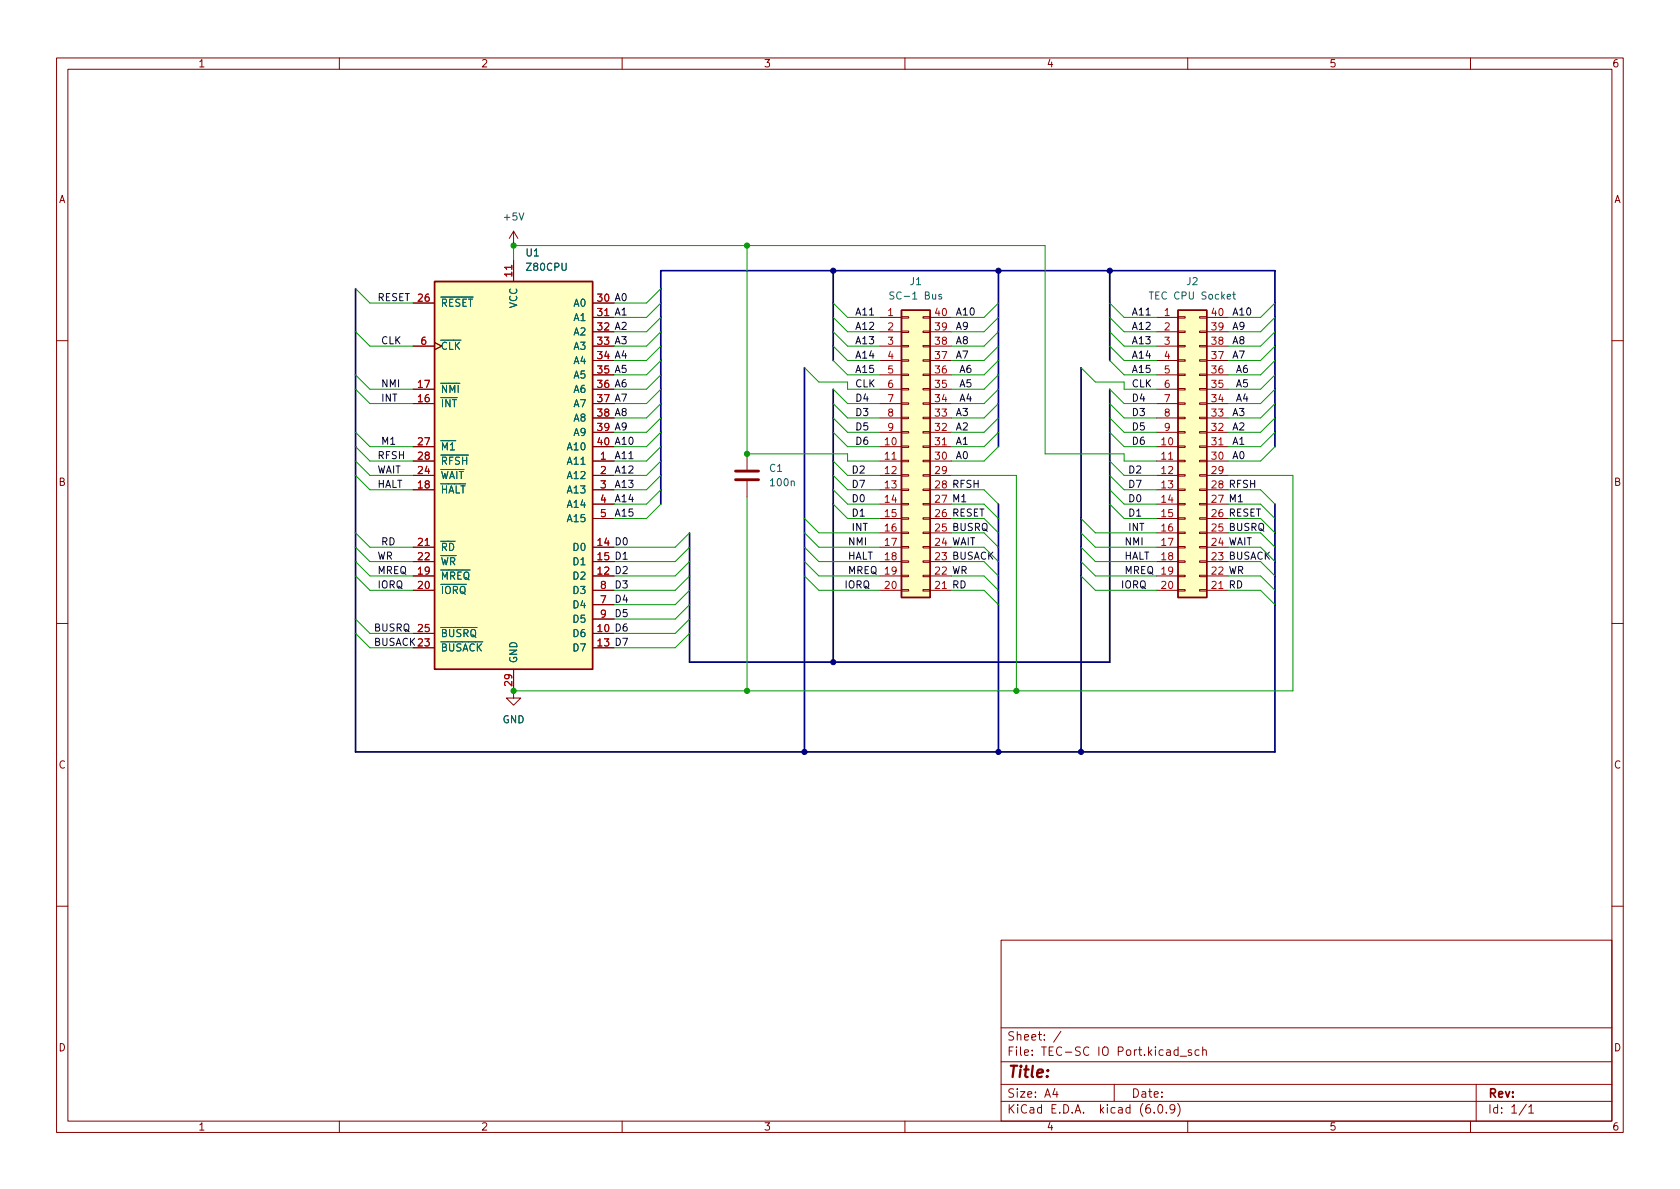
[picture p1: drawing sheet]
<svg xmlns="http://www.w3.org/2000/svg" width="297mm" height="210mm" viewBox="0 0 297 210" stroke-linecap="round" stroke-linejoin="round" font-family="sans-serif">
<g fill="none" stroke="#840000" stroke-width=".18">
<path d="M10 10.2h277v190.1h-277zM12 12.2h273v186.1h-273zM60 10.2v2M110 10.2v2M160 10.2v2M210 10.2v2M260 10.2v2M73 53.6h3.8M90.8 40.9l-.8 1.3M90.8 40.9v2.5M90.8 46v3.8M90.8 40.9l.8 1.3"/>
<path d="M104.8 56.1h3.8M104.8 58.7h3.8M104.8 53.6h3.8M155.6 56.1h3.8M155.6 58.7h3.8M159.4 58.5h1.3v.3h-1.3zM159.4 56h1.3v.3h-1.3zM163.2 58.5h1.3v.3h-1.3zM163.2 56h1.3v.3h-1.3zM164.5 56.1h3.8M164.5 58.7h3.8M204.5 56.1h3.8"/>
<path d="M204.5 58.7h3.8M208.3 58.5h1.2v.3h-1.2zM208.3 56h1.2v.3h-1.2zM212.1 58.5h1.3v.3h-1.3zM212.1 56h1.3v.3h-1.3zM213.4 56.1h3.8M213.4 58.7h3.8M10 60.2h2M73 79h3.8M73 61.2h3.8M73 71.4h3.8M73 68.8h3.8"/>
<path d="M76.8 60.6l1.3 .6-1.3 .6M104.8 79h3.8M104.8 61.2h3.8M104.8 76.4h3.8M104.8 73.9h3.8M104.8 71.4h3.8M104.8 68.8h3.8M104.8 66.3h3.8M104.8 63.7h3.8M155.6 79h3.8M155.6 61.2h3.8M155.6 76.4h3.8"/>
<path d="M155.6 73.9h3.8M155.6 71.4h3.8M155.6 68.8h3.8M155.6 66.3h3.8M155.6 63.7h3.8M159.4 78.9h1.3v.2h-1.3zM159.4 76.3h1.3v.3h-1.3zM159.4 73.8h1.3v.2h-1.3zM159.4 71.2h1.3v.3h-1.3zM159.4 68.7h1.3v.3h-1.3zM159.4 66.2h1.3v.2h-1.3zM159.4 63.6h1.3v.3h-1.3z"/>
<path d="M159.4 61.1h1.3v.2h-1.3zM163.2 78.9h1.3v.2h-1.3zM163.2 76.3h1.3v.3h-1.3zM163.2 73.8h1.3v.2h-1.3zM163.2 71.2h1.3v.3h-1.3zM163.2 68.7h1.3v.3h-1.3zM163.2 66.2h1.3v.2h-1.3zM163.2 63.6h1.3v.3h-1.3zM163.2 61.1h1.3v.2h-1.3zM164.5 79h3.8M164.5 61.2h3.8M164.5 76.4h3.8"/>
<path d="M164.5 73.9h3.8M164.5 71.4h3.8M164.5 68.8h3.8M164.5 66.3h3.8M164.5 63.7h3.8M204.5 79h3.8M204.5 61.2h3.8M204.5 76.4h3.8M204.5 73.9h3.8M204.5 71.4h3.8M204.5 68.8h3.8M204.5 66.3h3.8"/>
<path d="M204.5 63.7h3.8M208.3 78.9h1.2v.2h-1.2zM208.3 76.3h1.2v.3h-1.2zM208.3 73.8h1.2v.2h-1.2zM208.3 71.2h1.2v.3h-1.2zM208.3 68.7h1.2v.3h-1.2zM208.3 66.2h1.2v.2h-1.2zM208.3 63.6h1.2v.3h-1.2zM208.3 61.1h1.2v.2h-1.2zM212.1 78.9h1.3v.2h-1.3zM212.1 76.3h1.3v.3h-1.3zM212.1 73.8h1.3v.2h-1.3z"/>
<path d="M212.1 71.2h1.3v.3h-1.3zM212.1 68.7h1.3v.3h-1.3zM212.1 66.2h1.3v.2h-1.3zM212.1 63.6h1.3v.3h-1.3zM212.1 61.1h1.3v.2h-1.3zM213.4 79h3.8M213.4 61.2h3.8M213.4 76.4h3.8M213.4 73.9h3.8M213.4 71.4h3.8M213.4 68.8h3.8M213.4 66.3h3.8"/>
<path d="M213.4 63.7h3.8M285 60.2h2M73 81.5h3.8M73 84.1h3.8M73 86.6h3.8M73 96.8h3.8M73 99.3h3.8M104.8 81.5h3.8M104.8 84.1h3.8M104.8 86.6h3.8M104.8 89.1h3.8M104.8 91.7h3.8"/>
<path d="M104.8 96.8h3.8M104.8 99.3h3.8M132.1 80.3v2.8M132.1 85.1v2.8M155.6 81.5h3.8M155.6 84.1h3.8M155.6 86.6h3.8M155.6 89.1h3.8M155.6 91.7h3.8M155.6 94.2h3.8M155.6 96.8h3.8M155.6 99.3h3.8"/>
<path d="M159.4 99.2h1.3v.2h-1.3zM159.4 96.6h1.3v.3h-1.3zM159.4 94.1h1.3v.3h-1.3zM159.4 91.6h1.3v.2h-1.3zM159.4 89h1.3v.3h-1.3zM159.4 86.5h1.3v.2h-1.3zM159.4 83.9h1.3v.3h-1.3zM159.4 81.4h1.3v.3h-1.3zM163.2 99.2h1.3v.2h-1.3zM163.2 96.6h1.3v.3h-1.3zM163.2 94.1h1.3v.3h-1.3zM163.2 91.6h1.3v.2h-1.3z"/>
<path d="M163.2 89h1.3v.3h-1.3zM163.2 86.5h1.3v.2h-1.3zM163.2 83.9h1.3v.3h-1.3zM163.2 81.4h1.3v.3h-1.3zM164.5 81.5h3.8M164.5 84.1h3.8M164.5 86.6h3.8M164.5 89.1h3.8M164.5 91.7h3.8M164.5 94.2h3.8M164.5 96.8h3.8M164.5 99.3h3.8"/>
<path d="M204.5 81.5h3.8M204.5 84.1h3.8M204.5 86.6h3.8M204.5 89.1h3.8M204.5 91.7h3.8M204.5 94.2h3.8M204.5 96.8h3.8M204.5 99.3h3.8M208.3 99.2h1.2v.2h-1.2zM208.3 96.6h1.2v.3h-1.2zM208.3 94.1h1.2v.3h-1.2zM208.3 91.6h1.2v.2h-1.2z"/>
<path d="M208.3 89h1.2v.3h-1.2zM208.3 86.5h1.2v.2h-1.2zM208.3 83.9h1.2v.3h-1.2zM208.3 81.4h1.2v.3h-1.2zM212.1 99.2h1.3v.2h-1.3zM212.1 96.6h1.3v.3h-1.3zM212.1 94.1h1.3v.3h-1.3zM212.1 91.6h1.3v.2h-1.3zM212.1 89h1.3v.3h-1.3zM212.1 86.5h1.3v.2h-1.3zM212.1 83.9h1.3v.3h-1.3zM212.1 81.4h1.3v.3h-1.3z"/>
<path d="M213.4 81.5h3.8M213.4 84.1h3.8M213.4 86.6h3.8M213.4 89.1h3.8M213.4 91.7h3.8M213.4 94.2h3.8M213.4 96.8h3.8M213.4 99.3h3.8M10 110.2h2M73 101.8h3.8M73 104.4h3.8M73 112h3.8"/>
<path d="M73 114.5h3.8M90.8 118.4v5h1.3l-1.3 1.3-1.3-1.3h1.3M104.8 101.8h3.8M104.8 104.4h3.8M104.8 112h3.8M104.8 114.5h3.8M104.8 106.9h3.8M104.8 109.5h3.8M155.6 101.8h3.8M155.6 104.4h3.8M159.4 104.3h1.3v.2h-1.3zM159.4 101.7h1.3v.3h-1.3z"/>
<path d="M163.2 104.3h1.3v.2h-1.3zM163.2 101.7h1.3v.3h-1.3zM164.5 101.8h3.8M164.5 104.4h3.8M204.5 101.8h3.8M204.5 104.4h3.8M208.3 104.3h1.2v.2h-1.2zM208.3 101.7h1.2v.3h-1.2zM212.1 104.3h1.3v.2h-1.3zM212.1 101.7h1.3v.3h-1.3zM213.4 101.8h3.8M213.4 104.4h3.8"/>
<path d="M285 110.2h2M10 160.2h2M177 166.3h108v32h-108zM285 160.2h2M60 198.3v2M110 198.3v2M160 198.3v2M177 194.8h108M177 191.8h108M177 187.8h108M177 181.8h108M186.5 192.5l-.4 1h1"/>
<path d="M186.9 193v1M187.6 182.4l-1.3 1.9M197 191.8v3M204.1 196.7v.1M204.9 195.4l.2-.1a.81 .81 0 0 1 .6 .7 .81 .81 0 0 1-.3 .8h-.2a.81 .81 0 0 1-.6-.6 .81 .81 0 0 1 .3-.8zM206.2 196.7v.1M207.7 196l-.3 .3h-.3l-.2-.3 .1-.6 .4-.1 .2 .2a.99 .99 0 0 1-.3 1.3h-.3M208.2 195.1a1.72 1.72 0 0 1 0 2.3M208.3 185.7l-.4-.1-.3 .3v.4l.1 .3h.6M208.3 185.1v1.5M208.6 186.8h1.2M210 198.3v2"/>
<path d="M210.6 185.7l-.3-.1-.2 .2v.3l.5 .1v.4h-.5M212 185.7l-.4-.1-.3 .3v.4l.1 .3h.6M212.6 185.8l.3-.2 .3 .1 .1 .9M212.6 185.1v1.5M260 198.3v2M261 191.8v6.5M269.9 195.3l-1.3 1.9M270.3 195.8l.4-.5v1.5M270.3 196.8h.9"/>
</g>
<g fill="#ffffc2" stroke="#ffffc2" stroke-width=".18">
<path d="M159.4 54.9h5.1v50.8h-5.1z"/>
<path d="M208.3 54.9h5.1v50.8h-5.1z"/>
<path d="M76.8 49.8h28v68.6h-28z"/>
</g>
<path d="M76.8 49.8h28v68.6h-28zM159.4 54.9h5.1v50.8h-5.1zM208.3 54.9h5.1v50.8h-5.1z" fill="none" stroke="#840000" stroke-width=".25"/>
<path d="M158.1 51.7l-.5-.1-.2 .1v.4l.5 .2 .2 .4-.3 .2-.5-.1M166.5 52.1l-.3-.1-.2 .2v.2l.5 .1v.3h-.5M218 52h.4M218.1 51.6v1.1l.3 .2" fill="none" stroke="#006464" stroke-width=".18"/>
<path d="M130 84.8h4.1M130 83.3h4.1" fill="none" stroke="#840000" stroke-width=".51"/>
<path d="M109 95.1a.64 .64 0 0 1 .7 .6 .64 .64 0 0 1-.7 .7zM110.3 95.2l.2-.1a.68 .68 0 0 1 .4 .6 .68 .68 0 0 1-.4 .7l-.2-.2-.1-.3zM109 100.2a.64 .64 0 0 1 .7 .6 .64 .64 0 0 1-.7 .6zM109 112.9a.64 .64 0 0 1 .7 .6 .64 .64 0 0 1-.7 .6zM109 110.3a.64 .64 0 0 1 .7 .7 .64 .64 0 0 1-.7 .6zM110.1 112.9h.9l-.6 1.2M110.2 100.3l.5-.1 .2 .3-.8 .9h.8M110.8 110.3l-.4 .1a.85 .85 0 0 0 0 1.2l.4-.1 .1-.4-.2-.3h-.3l-.2 .3" fill="none" stroke="#0f0f0f" stroke-width=".18"/>
<path d="M62.9 51v82h162.5v-43.9M147.3 47.9v15.8M176.5 47.9v31.1M196.2 47.9v15.8M142.2 65v68M147.3 68.8v48.3M191.1 65v68M196.2 68.8v48.3h-74.3v-22.9M225.4 79v-31.1h-108.6v41.2M176.5 89.1v43.9" fill="none" stroke="#000084" stroke-width=".3"/>
<g fill="none" stroke="#009600" stroke-width=".18">
<path d="M62.9 51l2.5 2.6h7.6M62.9 58.7l2.5 2.5h7.6M90.8 46v-2.6h94v36.9h14v1.2h5.7M116.8 51l-2.5 2.6h-5.7M116.8 58.7l-2.5 2.5h-5.7M116.8 53.6l-2.5 2.5h-5.7M116.8 56.1l-2.5 2.6h-5.7M132.1 43.4v36.9h17.8v1.2h5.7M147.3 58.7l2.6 2.5h5.7M147.3 53.6l2.6 2.5h5.7M147.3 56.1l2.6 2.6h5.7M176.5 58.7l-2.5 2.5h-5.7"/>
<path d="M176.5 53.6l-2.5 2.5h-5.7M176.5 56.1l-2.5 2.6h-5.7M196.2 58.7l2.6 2.5h5.7M196.2 53.6l2.6 2.5h5.7M196.2 56.1l2.6 2.6h5.7M225.4 58.7l-2.5 2.5h-5.7M225.4 53.6l-2.5 2.5h-5.7M225.4 56.1l-2.5 2.6h-5.7M62.9 66.3l2.5 2.5h7.6M62.9 68.8l2.5 2.6h7.6M62.9 76.4l2.5 2.6h7.6M62.9 79l2.5 2.5h7.6"/>
<path d="M116.8 71.4l-2.5 2.5h-5.7M116.8 66.3l-2.5 2.5h-5.7M116.8 68.8l-2.5 2.6h-5.7M116.8 73.9l-2.5 2.5h-5.7M116.8 76.4l-2.5 2.6h-5.7M116.8 79l-2.5 2.5h-5.7M116.8 61.2l-2.5 2.5h-5.7M116.8 63.7l-2.5 2.6h-5.7M142.2 65l2.6 2.6h5.1v1.2h5.7M147.3 71.4l2.6 2.5h5.7M147.3 68.8l2.6 2.6h5.7M147.3 73.9l2.6 2.5h5.7"/>
<path d="M147.3 76.4l2.6 2.6h5.7M147.3 61.2l2.6 2.5h5.7M147.3 63.7l2.6 2.6h5.7M176.5 71.4l-2.5 2.5h-5.7M176.5 66.3l-2.5 2.5h-5.7M176.5 68.8l-2.5 2.6h-5.7M176.5 73.9l-2.5 2.5h-5.7M176.5 76.4l-2.5 2.6h-5.7M176.5 79l-2.5 2.5h-5.7M176.5 61.2l-2.5 2.5h-5.7M176.5 63.7l-2.5 2.6h-5.7M191.1 65l2.6 2.6h5.1v1.2h5.7"/>
<path d="M196.2 71.4l2.6 2.5h5.7M196.2 68.8l2.6 2.6h5.7M196.2 73.9l2.6 2.5h5.7M196.2 76.4l2.6 2.6h5.7M196.2 61.2l2.6 2.5h5.7M196.2 63.7l2.6 2.6h5.7M225.4 71.4l-2.5 2.5h-5.7M225.4 66.3l-2.5 2.5h-5.7M225.4 68.8l-2.5 2.6h-5.7M225.4 73.9l-2.5 2.5h-5.7M225.4 76.4l-2.5 2.6h-5.7M225.4 79l-2.5 2.5h-5.7"/>
<path d="M225.4 61.2l-2.5 2.5h-5.7M225.4 63.7l-2.5 2.6h-5.7M62.9 96.8l2.5 2.5h7.6M62.9 99.3l2.5 2.5h7.6M62.9 81.5l2.5 2.6h7.6M62.9 84.1l2.5 2.5h7.6M62.9 94.2l2.5 2.6h7.6M116.8 81.5l-2.5 2.6h-5.7M116.8 84.1l-2.5 2.5h-5.7M116.8 89.1l-2.5 2.6h-5.7M116.8 86.6l-2.5 2.5h-5.7M121.9 96.8l-2.5 2.5h-10.8"/>
<path d="M121.9 99.3l-2.5 2.5h-10.8M121.9 94.2l-2.5 2.6h-10.8M132.1 87.9v34.3M142.2 96.8l2.6 2.5h10.8M142.2 99.3l2.6 2.5h10.8M142.2 94.2l2.6 2.6h10.8M142.2 91.7l2.6 2.5h10.8M147.3 81.5l2.6 2.6h5.7M147.3 84.1l2.6 2.5h5.7M147.3 89.1l2.6 2.6h5.7M147.3 86.6l2.6 2.5h5.7M168.3 84.1h11.4v38.1"/>
<path d="M168.3 99.3h5.7l2.5 2.5M168.3 86.6h5.7l2.5 2.5M168.3 96.8h5.7l2.5 2.5M168.3 91.7h5.7l2.5 2.5M168.3 89.1h5.7l2.5 2.6M168.3 94.2h5.7l2.5 2.6M191.1 96.8l2.6 2.5h10.8M191.1 99.3l2.6 2.5h10.8M191.1 94.2l2.6 2.6h10.8M191.1 91.7l2.6 2.5h10.8M196.2 81.5l2.6 2.6h5.7M196.2 84.1l2.6 2.5h5.7"/>
<path d="M196.2 89.1l2.6 2.6h5.7M196.2 86.6l2.6 2.5h5.7M217.2 99.3h5.7l2.5 2.5M217.2 84.1h11.4v38.1h-137.8M217.2 86.6h5.7l2.5 2.5M217.2 96.8h5.7l2.5 2.5M217.2 91.7h5.7l2.5 2.5M217.2 89.1h5.7l2.5 2.6M217.2 94.2h5.7l2.5 2.6M62.9 109.5l2.5 2.5h7.6M62.9 112l2.5 2.5h7.6M62.9 101.8l2.5 2.6h7.6"/>
<path d="M121.9 109.5l-2.5 2.5h-10.8M121.9 112l-2.5 2.5h-10.8M121.9 106.9l-2.5 2.6h-10.8M121.9 101.8l-2.5 2.6h-10.8M121.9 104.4l-2.5 2.5h-10.8M142.2 101.8l2.6 2.6h10.8M168.3 101.8h5.7l2.5 2.6M168.3 104.4h5.7l2.5 2.5M191.1 101.8l2.6 2.6h10.8M217.2 101.8h5.7l2.5 2.6M217.2 104.4h5.7l2.5 2.5"/>
</g>
<g fill="#000084" stroke="#000084" stroke-width=".18">
<circle cx="147.3" cy="47.9" r=".46"/>
<circle cx="196.2" cy="47.9" r=".46"/>
<circle cx="176.5" cy="47.9" r=".46"/>
<circle cx="142.2" cy="133" r=".46"/>
<circle cx="191.1" cy="133" r=".46"/>
<circle cx="147.3" cy="117.1" r=".46"/>
<circle cx="176.5" cy="133" r=".46"/>
</g>
<g fill="#009600" stroke="#009600" stroke-width=".18">
<circle cx="132.1" cy="43.4" r=".46"/>
<circle cx="132.1" cy="80.3" r=".46"/>
<circle cx="90.8" cy="122.2" r=".46"/>
<circle cx="90.8" cy="43.4" r=".46"/>
<circle cx="179.7" cy="122.2" r=".46"/>
<circle cx="132.1" cy="122.2" r=".46"/>
</g>
<text font-size="2.8" fill="#840000" x="178" y="190.6">Title:</text>
<g font-size="2.1" fill="#840000">
<text x="178" y="184">Sheet: /</text>
<text x="178" y="186.7">File: TEC-SC IO Port.kicad_sch</text>
<text x="178" y="196.9">KiCad E.D.A. kicad (6.0.9)</text>
<text x="178" y="194.1">Size: A4</text>
<text x="200" y="194.1">Date:</text>
<text x="263" y="194.1">Rev:</text>
<text x="263" y="196.9">Id: 1/1</text>
</g>
<g font-size="1.8" fill="#840000">
<text x="35" y="11.9">1</text>
<text x="85" y="11.9">2</text>
<text x="135" y="11.9">3</text>
<text x="185" y="11.9">4</text>
<text x="235" y="11.9">5</text>
<text x="285" y="11.9">6</text>
<text x="10.3" y="35.9">A</text>
<text x="285.3" y="35.9">A</text>
<text x="10.3" y="85.9">B</text>
<text x="285.3" y="85.9">B</text>
<text x="10.3" y="135.9">C</text>
<text x="285.3" y="135.9">C</text>
<text x="10.3" y="185.9">D</text>
<text x="285.3" y="185.9">D</text>
<text x="35" y="199.9">1</text>
<text x="85" y="199.9">2</text>
<text x="135" y="199.9">3</text>
<text x="185" y="199.9">4</text>
<text x="235" y="199.9">5</text>
<text x="285" y="199.9">6</text>
</g>
<g font-size="1.8" fill="#006464">
<text x="89.2" y="39">+5V</text>
<text x="93" y="45.3">U1</text>
<text x="93.3" y="47.9">Z80CPU</text>
<text x="158" y="53">SC-1 Bus</text>
<text x="160.9" y="50.4">J1</text>
<text x="203.8" y="53">TEC CPU Socket</text>
<text x="209.8" y="50.4">J2</text>
<text x="77.9" y="54.2">~{RESET}</text>
<text x="91.4" y="54.5" transform="rotate(-90 91.4 54.5)">VCC</text>
<text x="101.5" y="54.2">A0</text>
<text x="101.5" y="56.8">A1</text>
<text x="101.5" y="59.3">A2</text>
<text x="77.9" y="61.8">~{CLK}</text>
<text x="101.5" y="61.8">A3</text>
<text x="101.5" y="64.4">A4</text>
<text x="77.9" y="69.5">~{NMI}</text>
<text x="101.5" y="66.9">A5</text>
<text x="101.5" y="69.5">A6</text>
<text x="77.9" y="72">~{INT}</text>
<text x="101.5" y="72">A7</text>
<text x="101.5" y="74.5">A8</text>
<text x="101.5" y="77.1">A9</text>
<text x="77.9" y="79.6">~{M1}</text>
<text x="77.9" y="82.2">~{RFSH}</text>
<text x="100.5" y="82.2">A11</text>
<text x="100.5" y="79.6">A10</text>
<text x="136.1" y="83.4">C1</text>
<text x="77.9" y="87.2">~{HALT}</text>
<text x="77.9" y="84.7">~{WAIT}</text>
<text x="100.5" y="84.7">A12</text>
<text x="100.5" y="87.2">A13</text>
<text x="100.5" y="89.8">A14</text>
<text x="136.3" y="86">100n</text>
<text x="100.5" y="92.3">A15</text>
<text x="77.9" y="97.4">~{RD}</text>
<text x="77.9" y="99.9">~{WR}</text>
<text x="101.5" y="97.4">D0</text>
<text x="101.5" y="99.9">D1</text>
<text x="77.9" y="102.5">~{MREQ}</text>
<text x="77.9" y="105">~{IORQ}</text>
<text x="101.5" y="102.5">D2</text>
<text x="101.5" y="107.6">D4</text>
<text x="101.5" y="105">D3</text>
<text x="77.9" y="112.6">~{BUSRQ}</text>
<text x="101.5" y="112.6">D6</text>
<text x="101.5" y="110.1">D5</text>
<text x="77.9" y="115.2">~{BUSACK}</text>
<text x="91.4" y="117.3" transform="rotate(-90 91.4 117.3)">GND</text>
<text x="101.5" y="115.2">D7</text>
<text x="88.8" y="127.9">GND</text>
</g>
<g font-size="1.8" fill="#0f0f0f">
<text x="66.7" y="53.2">RESET</text>
<text x="105.7" y="53.3">30 A0</text>
<text x="105.7" y="55.9">31 A1</text>
<text x="105.7" y="58.4">32 A2</text>
<text x="151.1" y="58.3">A12</text>
<text x="151.1" y="55.8">A11</text>
<text x="168.9" y="55.8">A10</text>
<text x="168.9" y="58.3">A9</text>
<text x="200" y="55.8">A11</text>
<text x="200" y="58.3">A12</text>
<text x="217.8" y="58.3">A9</text>
<text x="217.8" y="55.8">A10</text>
<text x="67.3" y="60.9">CLK</text>
<text x="105.7" y="61">33 A3</text>
<text x="105.7" y="63.5">34 A4</text>
<text x="151.1" y="60.9">A13</text>
<text x="151.1" y="65.9">A15</text>
<text x="151.1" y="63.4">A14</text>
<text x="168.9" y="63.4">A7</text>
<text x="168.9" y="60.9">A8</text>
<text x="169.5" y="65.9">A6</text>
<text x="200" y="65.9">A15</text>
<text x="200" y="60.9">A13</text>
<text x="200" y="63.4">A14</text>
<text x="217.8" y="63.4">A7</text>
<text x="217.8" y="60.9">A8</text>
<text x="218.4" y="65.9">A6</text>
<text x="67.3" y="71">INT</text>
<text x="67.3" y="68.5">NMI</text>
<text x="105.7" y="66">35 A5</text>
<text x="105.7" y="68.6">36 A6</text>
<text x="105.7" y="71.1">37 A7</text>
<text x="151.1" y="68.5">CLK</text>
<text x="151.1" y="71">D4</text>
<text x="169.5" y="68.5">A5</text>
<text x="169.5" y="71">A4</text>
<text x="200" y="71">D4</text>
<text x="200" y="68.5">CLK</text>
<text x="218.4" y="68.5">A5</text>
<text x="218.4" y="71">A4</text>
<text x="105.7" y="73.7">38 A8</text>
<text x="105.7" y="76.2">39 A9</text>
<text x="151.1" y="73.6">D3</text>
<text x="151.1" y="76.1">D5</text>
<text x="168.9" y="73.6">A3</text>
<text x="168.9" y="76.1">A2</text>
<text x="200" y="76.1">D5</text>
<text x="200" y="73.6">D3</text>
<text x="217.8" y="76.1">A2</text>
<text x="217.8" y="73.6">A3</text>
<text x="66.7" y="83.7">WAIT</text>
<text x="66.7" y="81.2">RFSH</text>
<text x="67.3" y="78.6">M1</text>
<text x="105.7" y="78.7">40 A10</text>
<text x="108.6" y="81.2">A11</text>
<text x="108.6" y="83.7">A12</text>
<text x="150.5" y="83.7">D2</text>
<text x="151.1" y="78.6">D6</text>
<text x="168.9" y="78.6">A1</text>
<text x="168.9" y="81.2">A0</text>
<text x="199.4" y="83.7">D2</text>
<text x="200" y="78.6">D6</text>
<text x="217.8" y="78.6">A1</text>
<text x="217.8" y="81.2">A0</text>
<text x="66.7" y="86.3">HALT</text>
<text x="108.6" y="86.3">A13</text>
<text x="108.6" y="88.8">A14</text>
<text x="150.5" y="88.8">D0</text>
<text x="150.5" y="86.3">D7</text>
<text x="165.4" y="88.9">27 M1</text>
<text x="165.4" y="86.4">28 RFSH</text>
<text x="199.4" y="86.3">D7</text>
<text x="199.4" y="88.8">D0</text>
<text x="214.3" y="88.9">27 M1</text>
<text x="214.3" y="86.4">28 RFSH</text>
<text x="108.6" y="91.3">A15</text>
<text x="150.5" y="91.3">D1</text>
<text x="150.5" y="93.9">INT</text>
<text x="165.4" y="94">25 BUSRQ</text>
<text x="165.4" y="91.4">26 RESET</text>
<text x="199.4" y="91.3">D1</text>
<text x="199.4" y="93.9">INT</text>
<text x="214.3" y="94">25 BUSRQ</text>
<text x="214.3" y="91.4">26 RESET</text>
<text x="66.7" y="99">WR</text>
<text x="66.7" y="101.5">MREQ</text>
<text x="67.3" y="96.4">RD</text>
<text x="105.7" y="99.1">15 D1</text>
<text x="149.9" y="101.5">MREQ</text>
<text x="149.9" y="99">HALT</text>
<text x="149.9" y="96.4">NMI</text>
<text x="165.4" y="101.6">22 WR</text>
<text x="165.4" y="99.1">23 BUSACK</text>
<text x="165.4" y="96.5">24 WAIT</text>
<text x="198.8" y="101.5">MREQ</text>
<text x="198.8" y="96.4">NMI</text>
<text x="198.8" y="99">HALT</text>
<text x="214.3" y="101.6">22 WR</text>
<text x="214.3" y="99.1">23 BUSACK</text>
<text x="214.3" y="96.5">24 WAIT</text>
<text x="66.7" y="104">IORQ</text>
<text x="108.6" y="106.6">D4</text>
<text x="108.6" y="104">D3</text>
<text x="149.2" y="104">IORQ</text>
<text x="165.4" y="104.1">21 RD</text>
<text x="198.1" y="104">IORQ</text>
<text x="214.3" y="104.1">21 RD</text>
<text x="66" y="111.7">BUSRQ</text>
<text x="108.6" y="109.1">D5</text>
<text x="66" y="114.2">BUSACK 23</text>
</g>
<g font-size="1.8" fill="#a90000">
<text x="73.9" y="53.3">26</text>
<text x="90.6" y="48.9" transform="rotate(-90 90.6 48.9)">11</text>
<text x="105.7" y="53.3">30</text>
<text x="105.7" y="55.9">31</text>
<text x="105.7" y="58.4">32</text>
<text x="157" y="55.9">1</text>
<text x="157" y="58.4">2</text>
<text x="165.4" y="58.4">39</text>
<text x="165.4" y="55.9">40</text>
<text x="205.9" y="55.9">1</text>
<text x="205.9" y="58.4">2</text>
<text x="214.3" y="58.4">39</text>
<text x="214.3" y="55.9">40</text>
<text x="74.4" y="61">6</text>
<text x="105.7" y="61">33</text>
<text x="105.7" y="63.5">34</text>
<text x="157" y="61">3</text>
<text x="157" y="63.5">4</text>
<text x="165.4" y="63.5">37</text>
<text x="165.4" y="61">38</text>
<text x="205.9" y="61">3</text>
<text x="205.9" y="63.5">4</text>
<text x="214.3" y="63.5">37</text>
<text x="214.3" y="61">38</text>
<text x="73.9" y="71.1">16</text>
<text x="73.9" y="68.6">17</text>
<text x="105.7" y="66">35</text>
<text x="105.7" y="68.6">36</text>
<text x="105.7" y="71.1">37</text>
<text x="157" y="66">5</text>
<text x="157" y="68.6">6</text>
<text x="157" y="71.1">7</text>
<text x="165.4" y="71.1">34</text>
<text x="165.4" y="68.6">35</text>
<text x="165.4" y="66">36</text>
<text x="205.9" y="66">5</text>
<text x="205.9" y="68.6">6</text>
<text x="205.9" y="71.1">7</text>
<text x="214.3" y="71.1">34</text>
<text x="214.3" y="68.6">35</text>
<text x="214.3" y="66">36</text>
<text x="105.7" y="73.7">38</text>
<text x="105.7" y="76.2">39</text>
<text x="157" y="73.7">8</text>
<text x="157" y="76.2">9</text>
<text x="165.4" y="76.2">32</text>
<text x="165.4" y="73.7">33</text>
<text x="205.9" y="73.7">8</text>
<text x="205.9" y="76.2">9</text>
<text x="214.3" y="76.2">32</text>
<text x="214.3" y="73.7">33</text>
<text x="73.9" y="83.8">24</text>
<text x="73.9" y="78.7">27</text>
<text x="73.9" y="81.3">28</text>
<text x="105.7" y="78.7">40</text>
<text x="106.2" y="81.3">1</text>
<text x="106.2" y="83.8">2</text>
<text x="156.5" y="78.7">10</text>
<text x="156.5" y="81.3">11</text>
<text x="156.5" y="83.8">12</text>
<text x="165.4" y="83.8">29</text>
<text x="165.4" y="81.3">30</text>
<text x="165.4" y="78.7">31</text>
<text x="205.4" y="78.7">10</text>
<text x="205.4" y="81.3">11</text>
<text x="205.4" y="83.8">12</text>
<text x="214.3" y="83.8">29</text>
<text x="214.3" y="81.3">30</text>
<text x="214.3" y="78.7">31</text>
<text x="73.9" y="86.4">18</text>
<text x="106.2" y="86.4">3</text>
<text x="106.2" y="88.9">4</text>
<text x="156.5" y="86.4">13</text>
<text x="156.5" y="88.9">14</text>
<text x="205.4" y="86.4">13</text>
<text x="205.4" y="88.9">14</text>
<text x="106.2" y="91.4">5</text>
<text x="156.5" y="91.4">15</text>
<text x="156.5" y="94">16</text>
<text x="205.4" y="91.4">15</text>
<text x="205.4" y="94">16</text>
<text x="73.9" y="101.6">19</text>
<text x="73.9" y="96.5">21</text>
<text x="73.9" y="99.1">22</text>
<text x="105.7" y="101.6">12</text>
<text x="105.7" y="96.5">14</text>
<text x="105.7" y="99.1">15</text>
<text x="156.5" y="96.5">17</text>
<text x="156.5" y="99.1">18</text>
<text x="156.5" y="101.6">19</text>
<text x="205.4" y="96.5">17</text>
<text x="205.4" y="99.1">18</text>
<text x="205.4" y="101.6">19</text>
<text x="73.9" y="104.1">20</text>
<text x="106.2" y="106.7">7</text>
<text x="106.2" y="104.1">8</text>
<text x="156.5" y="104.1">20</text>
<text x="205.4" y="104.1">20</text>
<text x="73.9" y="111.8">25</text>
<text x="105.7" y="111.8">10</text>
<text x="106.2" y="109.2">9</text>
<text x="73.9" y="114.3">23</text>
<text x="105.7" y="114.3">13</text>
<text x="90.6" y="121.2" transform="rotate(-90 90.6 121.2)">29</text>
</g>
</svg>
